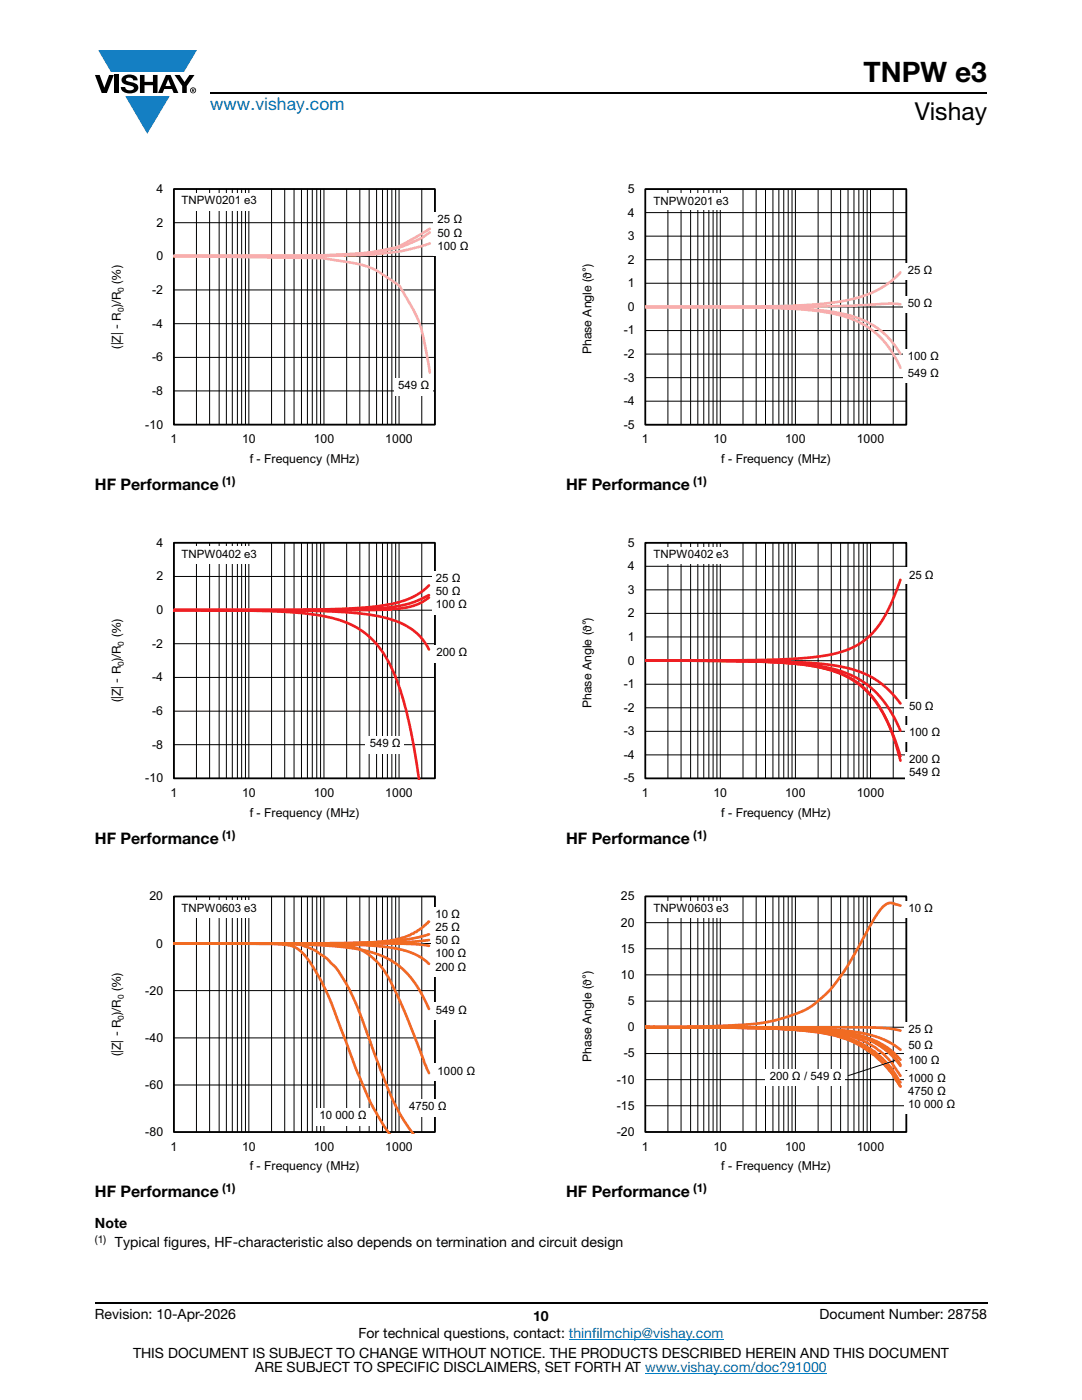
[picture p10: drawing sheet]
<svg xmlns="http://www.w3.org/2000/svg" width="216mm" height="279mm" viewBox="0 0 216 279" stroke-linecap="round" stroke-linejoin="round" font-family="sans-serif">
<g fill="#147fc3">
<path d="M19.6 10h19.7l-2.6 4.3h-1.1h-13.5z"/>
<path d="M25 19.2h8.9l-4.5 7.5z"/>
</g>
<g fill="#000">
<path d="M18.9 15h1l.9 2.5 1-2.5h.9l-1.4 3.6h-1zM22.9 15h.9v3.6h-.9zM24.6 15.3a2.1 2.1 0 0 1 2.8 .3l.1 .4h-.9a.79 .79 0 0 0-.7-.5 .79 .79 0 0 0-.8 .4l.3 .3 1 .2a1.08 1.08 0 0 1 1.2 1 1.08 1.08 0 0 1-1.1 1.2 1.73 1.73 0 0 1-2.4-1.2h.9a.96 .96 0 0 0 .8 .6 .96 .96 0 0 0 .9-.4 1.31 1.31 0 0 0-1.2-.6 1.03 1.03 0 0 1-1.1-.6 1.03 1.03 0 0 1 .2-1.1zM27.9 15h.9v1.3h1.7v-1.3h.9v3.6h-.9v-1.6h-1.7v1.6h-.9zM34.8 15h1.1l.9 1.4 1-1.4h1l-1.5 2.2v1.4h-.9v-1.4z"/>
<path d="M33.6 15.9l.5 1.3h-1.1zM33.1 15l-1.6 3.6h1l.3-.8h1.5l.3 .8h1l-1.6-3.6z"/>
<path d="M38.4 17.8h.2v.2h-.2zM38.3 17.7v.7h.1v-.3l.4 .3-.2-.3 .2-.2-.1-.2z"/>
<path d="M38.1 18a.46 .46 0 0 1 .9 0 .46 .46 0 0 1-.9 0zM37.9 18a.6 .6 0 0 0 1.2 0 .6 .6 0 0 0-1.2 0z"/>
</g>
<path d="M42 18.6h155M18.9 260h178.1" fill="none" stroke="#000" stroke-width=".36"/>
<path d="M113.5 267.3h30.9M128.7 274h36.3" fill="none" stroke="#007ec4" stroke-width=".2"/>
<g fill="none" stroke="#000" stroke-width=".2">
<path d="M34.7 37.7h52.1v47h-52.1zM39.2 37.7v47M41.8 37.7v47M43.7 37.7v47M45.2 37.7v47M46.4 37.7v47M47.4 37.7v47M48.2 37.7v47M49 37.7v47M49.7 37.7v47M54.2 37.7v47M56.8 37.7v47"/>
<path d="M58.7 37.7v47M60.2 37.7v47M61.3 37.7v47M62.3 37.7v47M63.2 37.7v47M64 37.7v47M64.6 37.7v47M69.2 37.7v47M71.8 37.7v47M73.7 37.7v47M75.1 37.7v47M76.3 37.7v47"/>
<path d="M77.3 37.7v47M78.2 37.7v47M79 37.7v47M79.6 37.7v47M84.2 37.7v47M34.7 57.9h52.1M34.7 51.2h52.1M34.7 44.4h52.1M34.7 78h52.1M34.7 71.3h52.1M34.7 64.6h52.1"/>
</g>
<path d="M34.7 37.7h52.1v47h-52.1z" fill="none" stroke="#000" stroke-width=".35"/>
<path d="M34.7 51.1l26.2 .4a37.9 37.9 0 0 1 9.4 1 15.7 15.7 0 0 1 7.7 3.4l1 .6a3.3 3.3 0 0 1 1.5 1.8 26.2 26.2 0 0 1 4.6 12.2l.7 3.8M85.8 45.6l-1.6 1a25.1 25.1 0 0 1-5.2 2.8 75.6 75.6 0 0 1-18.1 1.6l-26.2 .1M85.8 46.4a22.3 22.3 0 0 1-10.7 3.9l-3.3 .4-8 .4h-29.1M85.8 48.6l-5.6 1.5-2.4 .3a172.4 172.4 0 0 1-16.9 .7h-26.2" fill="none" stroke="#f8adae" stroke-width=".53"/>
<g fill="#fff">
<path d="M35.4 38.5h16.7v3.5h-16.7z"/>
<path d="M86.5 42.4h7.7v8.6h-7.7z"/>
<path d="M78.6 75.5h7.7v3.4h-7.7z"/>
</g>
<g fill="none" stroke="#000" stroke-width=".2">
<path d="M34.7 108.3h52.1v47h-52.1zM34.7 115h52.1M39.2 108.3v47.1M41.8 108.3v47.1M43.7 108.3v47.1M45.2 108.3v47.1M46.4 108.3v47.1M47.4 108.3v47.1M48.2 108.3v47.1M49 108.3v47.1M49.7 108.3v47.1M54.2 108.3v47.1"/>
<path d="M56.8 108.3v47.1M58.7 108.3v47.1M60.2 108.3v47.1M61.3 108.3v47.1M62.3 108.3v47.1M63.2 108.3v47.1M64 108.3v47.1M64.6 108.3v47.1M69.2 108.3v47.1M71.8 108.3v47.1M73.7 108.3v47.1M75.1 108.3v47.1"/>
<path d="M76.3 108.3v47.1M77.3 108.3v47.1M78.2 108.3v47.1M79 108.3v47.1M79.6 108.3v47.1M84.2 108.3v47.1M34.7 135.2h52.1M34.7 128.5h52.1M34.7 121.8h52.1M34.7 148.6h52.1M34.7 141.9h52.1"/>
</g>
<path d="M34.7 108.3h52.1v47h-52.1z" fill="none" stroke="#000" stroke-width=".35"/>
<path d="M85.6 116.8l-2 1.7-2.5 1.2-3.3 .9-4 .6-4.8 .3-6.5 .2-27.8 .1M85.6 119.2l-1.4 1-1.7 .7-2.1 .5-2.8 .2-7.6 .2h-35.3M85.6 118.8l-2.8 1.3-1.9 .6-2.9 .5-3.6 .3-10.8 .2-28.9 .1M34.7 121.8l27.8 .1 6.7 .3 4.8 .5 4 .9 3.2 1.4 1.3 .8 1.1 1 1.1 1.3 .9 1.5M34.7 121.8l17.4 .1 9 .5 3.5 .6 3 .7 2.5 1 2.2 1.2 2 1.7 1.8 2.2 1.6 2.5 1.5 3.4 1.3 3.9 1.1 4.3 1 5.3 1 6.5" fill="none" stroke="#ee1f23" stroke-width=".53"/>
<g fill="#fff">
<path d="M35.4 109.1h16.7v3.5h-16.7z"/>
<path d="M86.2 113.9h7.7v8.7h-7.7z"/>
<path d="M72.9 146.9h7.7v3.4h-7.7z"/>
<path d="M86.2 128.7h7.7v3.4h-7.7z"/>
</g>
<g fill="none" stroke="#000" stroke-width=".2">
<path d="M34.7 178.9h52.1v47h-52.1zM39.2 178.9v47M41.8 178.9v47M43.7 178.9v47M45.2 178.9v47M46.4 178.9v47M47.4 178.9v47M48.2 178.9v47M49 178.9v47M49.7 178.9v47M54.2 178.9v47M56.8 178.9v47"/>
<path d="M58.7 178.9v47M60.2 178.9v47M61.3 178.9v47M62.3 178.9v47M63.2 178.9v47M64 178.9v47M64.6 178.9v47M69.2 178.9v47M71.8 178.9v47M73.7 178.9v47M75.1 178.9v47M76.3 178.9v47"/>
<path d="M77.3 178.9v47M78.2 178.9v47M79 178.9v47M79.6 178.9v47M84.2 178.9v47M34.7 197.7h52.1M34.7 188.3h52.1M34.7 216.5h52.1M34.7 207.1h52.1"/>
</g>
<path d="M34.7 178.9h52.1v47h-52.1z" fill="none" stroke="#000" stroke-width=".35"/>
<path d="M34.7 188.3h44.5l4 .2 2.4 .3M34.7 188.3l29 .1 11.1 .4 3.9 .4 2.8 .7 2.1 1 2 1.5M34.7 188.3l18 .1 9.4 .2 6.4 .4 4.8 .8 2.3 .7 1.8 .8 1.7 1.1 1.4 1.1 1.4 1.5 1.3 1.8 1.3 2.2 1.1 2.4M34.7 188.3h31.2l3.2 .4 1.8 .4 1.2 .5 1.6 1 1.6 1.5 1.2 1.4 1.2 1.9 2.9 6.1 5 12.7M34.7 188.3l24.2 .1 1.2 .2 2.4 .9 2.7 1.7 2.1 2.2 2.6 4.4 1.6 3.7 3.7 10 2.8 7.1 2 4 2.4 3.6M34.7 188.3l20.4 .1 3.2 .4 .8 .4 1 .7 1 1.1 1.1 1.6 2.8 5.1 1.1 2.5 5 13.4 2.6 5.9 2.5 4.5 1.5 2.2M85.6 183.9l-2 1.7-1.7 1-2.1 .8-3.5 .5-6.9 .4h-34.7M85.6 186.5l-2.1 .6-2.7 .4-7.3 .6-11.3 .2h-27.5M85.6 187.6l-4.4 .4-7.3 .2-39.2 .1" fill="none" stroke="#f16b22" stroke-width=".53"/>
<g fill="#fff">
<path d="M35.4 179.7h16.7v3.5h-16.7z"/>
<path d="M86.1 181h7.7v13.8h-7.7z"/>
<path d="M86.5 212.2h9v3.5h-9z"/>
<path d="M86.1 200.1h7.7v3.4h-7.7z"/>
<path d="M62.9 221.2h10.9v3.4h-10.9z"/>
<path d="M80.8 219.4h9v3.4h-9z"/>
</g>
<g fill="none" stroke="#000" stroke-width=".2">
<path d="M128.8 37.7h52.1v47.1h-52.1zM133.3 37.7v47.1M135.9 37.7v47.1M137.8 37.7v47.1M139.2 37.7v47.1M140.4 37.7v47.1M141.4 37.7v47.1M142.3 37.7v47.1M143.1 37.7v47.1M143.7 37.7v47.1M148.3 37.7v47.1M150.9 37.7v47.1"/>
<path d="M152.7 37.7v47.1M154.2 37.7v47.1M155.4 37.7v47.1M156.4 37.7v47.1M157.3 37.7v47.1M158 37.7v47.1M158.7 37.7v47.1M163.2 37.7v47.1M165.9 37.7v47.1M167.7 37.7v47.1M169.2 37.7v47.1M170.4 37.7v47.1"/>
<path d="M171.4 37.7v47.1M172.3 37.7v47.1M173 37.7v47.1M173.7 37.7v47.1M178.2 37.7v47.1M128.8 56.5h52.1M128.8 51.8h52.1M128.8 47.1h52.1M128.8 42.4h52.1M128.8 75.4h52.1M128.8 70.7h52.1M128.8 66h52.1"/>
<path d="M128.8 61.3h52.1M128.8 80.1h52.1"/>
</g>
<path d="M128.8 37.7h52.1v47.1h-52.1z" fill="none" stroke="#000" stroke-width=".35"/>
<path d="M179.7 54.4l-2.4 2.1-3.2 1.8-3.4 1.2-4.4 .9-4.7 .4-6.7 .3-26.1 .2M128.8 61.3l26.8 .1 6.6 .4 4.8 .6 4.1 1.1 1.8 .7 1.7 .9 1.3 1 1.4 1.3 1.3 1.6 1.1 1.6M128.8 61.3h17.3l9.3 .2 6.7 .4 4.8 .8 2.2 .7 2 .8 1.8 .9 1.7 1.2 1.3 1.3 1.4 1.6 1.3 2.1 1.1 2.1M179.7 60.7l-2.4-.1-7.7 .4-8 .2-32.8 .1" fill="none" stroke="#f8adae" stroke-width=".53"/>
<g fill="#fff">
<path d="M129.6 38.6h16.7v3.4h-16.7z"/>
<path d="M180.3 73h7.7v3.4h-7.7z"/>
<path d="M180.3 69.7h7.7v3.4h-7.7z"/>
<path d="M180.3 59.1h6.4v3.3h-6.4z"/>
<path d="M180.3 52.5h6.4v3.3h-6.4z"/>
</g>
<g fill="none" stroke="#000" stroke-width=".2">
<path d="M128.8 108.3h52.1v47.1h-52.1zM128.8 117.7h52.1M128.8 113h52.1M133.3 108.3v47M135.9 108.3v47M137.8 108.3v47M139.2 108.3v47M140.4 108.3v47M141.4 108.3v47M142.3 108.3v47M143.1 108.3v47M143.7 108.3v47"/>
<path d="M148.3 108.3v47M150.9 108.3v47M152.7 108.3v47M154.2 108.3v47M155.4 108.3v47M156.4 108.3v47M157.3 108.3v47M158 108.3v47M158.7 108.3v47M163.2 108.3v47M165.9 108.3v47M167.7 108.3v47"/>
<path d="M169.2 108.3v47M170.4 108.3v47M171.4 108.3v47M172.3 108.3v47M173 108.3v47M173.7 108.3v47M178.2 108.3v47M128.8 136.6h52.1M128.8 131.9h52.1M128.8 127.1h52.1M128.8 122.4h52.1M128.8 150.7h52.1"/>
<path d="M128.8 146h52.1M128.8 141.3h52.1"/>
</g>
<path d="M128.8 108.3h52.1v47h-52.1z" fill="none" stroke="#000" stroke-width=".35"/>
<path d="M179.7 115.7l-2.4 5.9-1.1 1.9-1.3 1.9-1.4 1.6-1.7 1.3-1.7 .9-2.1 .9-4.6 .9-6.5 .6-9.6 .2h-18.5M128.8 131.8l26.9 .2 6.3 .3 4.9 .6 3.9 .9 3.3 1.5 1.5 1 1.4 1.1 2.7 3M128.8 131.8l17 .1 9.4 .2 6.6 .6 4.8 .9 2.1 .7 2.1 .9 1.8 1.1 1.7 1.4 1.5 1.6 1.5 2 1.2 2.1 1.2 2.4M128.8 131.8l17.5 .1 9.4 .3 6.5 .7 2.7 .6 2.1 .7 2.3 1 1.9 1.2 1.7 1.5 1.7 1.9 1.3 2.1 1.4 2.5 1.2 3.1 1.2 3.4M128.8 131.8l17.9 .1 9.2 .3 6.6 .8 2.7 .6 2.3 .7 2.2 1.1 2 1.3 1.8 1.6 1.4 1.8 1.3 2.2 1.4 2.9 1 2.9 1.1 3.7" fill="none" stroke="#ee1f23" stroke-width=".53"/>
<g fill="#fff">
<path d="M129.6 109.2h16.7v3.4h-16.7z"/>
<path d="M180.6 150h7.7v6h-7.7z"/>
<path d="M180.6 144.8h7.7v3.3h-7.7z"/>
<path d="M180.6 139.4h6.4v3.4h-6.4z"/>
<path d="M180.6 113.3h6.4v3.3h-6.4z"/>
</g>
<g fill="none" stroke="#000" stroke-width=".2">
<path d="M128.8 178.9h52.1v47h-52.1zM133.3 178.9v47M135.9 178.9v47M137.8 178.9v47M139.2 178.9v47M140.4 178.9v47M141.4 178.9v47M142.3 178.9v47M143.1 178.9v47M143.7 178.9v47M148.3 178.9v47M150.9 178.9v47"/>
<path d="M152.7 178.9v47M154.2 178.9v47M155.4 178.9v47M156.4 178.9v47M157.3 178.9v47M158 178.9v47M158.7 178.9v47M163.2 178.9v47M165.9 178.9v47M167.7 178.9v47M169.2 178.9v47M170.4 178.9v47"/>
<path d="M171.4 178.9v47M172.3 178.9v47M173 178.9v47M173.7 178.9v47M178.2 178.9v47M128.8 199.8h52.1M128.8 194.6h52.1M128.8 189.3h52.1M128.8 184.1h52.1M128.8 215.5h52.1M128.8 210.3h52.1M128.8 205h52.1"/>
<path d="M128.8 220.7h52.1"/>
</g>
<path d="M128.8 178.9h52.1v47h-52.1z" fill="none" stroke="#000" stroke-width=".35"/>
<path d="M179.7 180.7l-2.2-.5-.7 .3-.8 .7-1.6 2.2-5.1 9-2.4 3.5-1.3 1.7-1.4 1.3-2.1 1.7-1.6 1-2.5 1-2.6 .8-2.3 .6-2.4 .3-8.9 .5-13 .2M128.8 205h43.5l4.6 .2 2.8 .5M128.8 205l27.1 .1 6.6 .2 4.9 .3 4 .5 3.2 .7 2.7 1.1 2.4 1.6M128.8 205l26.8 .1 6.5 .3 5 .4 4.3 .8 3.2 1.1 2.7 1.6 2.4 2.2M128.8 205l26.7 .2 8 .5 3.9 .5 3.7 1 3.5 1.9 1.7 1.3 1 .9 2.4 3.4M128.8 205l26.9 .2 6.7 .3 4.9 .5 4.1 .9 3.2 1.3 2.7 1.9 1.3 1.3 1.1 1.3M128.8 205l27.4 .2 6.8 .2 4.8 .5 3.9 .9 3.2 1.3 1.4 .8 1.3 1.1 2.1 2.5M128.8 205l26 .3 6.5 .4 5.3 .7 3.6 1.1 1.7 .8 2.6 1.6 1.6 1.3 1.7 1.9 1.9 2.9M128.8 205l15.7 .1 10.9 .2 7.7 .7 3.4 .6 3.7 1.3 2.1 1.2 2.2 1.5 2 1.9 1.3 1.5 1.9 2.8M128.8 205h14.2l11.6 .3 7.4 .5 4.5 .8 3.7 1.2 2.2 1.2 2 1.4 2.6 2.6 1 1.2 1.7 2.6" fill="none" stroke="#f16b22" stroke-width=".53"/>
<g fill="#fff">
<path d="M129.6 179.8h16.7v3.3h-16.7z"/>
<path d="M180.4 213.7h11v8.5h-11z"/>
<path d="M180.4 210.1h7.7v3.4h-7.7z"/>
<path d="M180.4 207.2h6.4v3.4h-6.4z"/>
<path d="M180.4 204h6.4v3.4h-6.4z"/>
<path d="M180.4 179.8h6.4v3.3h-6.4z"/>
<path d="M152.7 213.3h16v3.4h-16z"/>
</g>
<path d="M178.6 211.6l-9.4 3.1" fill="none" stroke="#000" stroke-width=".2"/>
<text font-size="5.6" x="172.3" y="16.4">TNPW e3</text>
<text font-size="4.9" x="182.5" y="24">Vishay</text>
<text font-size="3.5" fill="#007ec4" x="42" y="21.9">www.vishay.com</text>
<g font-size="3.2">
<text x="18.9" y="97.8">HF Performance</text>
<text x="112.9" y="97.8">HF Performance</text>
<text x="18.9" y="168.3">HF Performance</text>
<text x="112.9" y="168.3">HF Performance</text>
<text x="18.9" y="238.9">HF Performance</text>
<text x="112.9" y="238.9">HF Performance</text>
</g>
<g font-size="2.8">
<text x="18.9" y="245">Note</text>
<text x="22.9" y="248.9">Typical figures, HF-characteristic also depends on termination and circuit design</text>
<text x="18.9" y="263.3">Revision: 10-Apr-2026</text>
<text x="106.4" y="263.6">10</text>
<text x="163.6" y="263.3">Document Number: 28758</text>
<text x="71.5" y="267.1">For technical questions, contact: thinfilmchip@vishay.com</text>
<text x="26.5" y="271">THIS DOCUMENT IS SUBJECT TO CHANGE WITHOUT NOTICE. THE PRODUCTS DESCRIBED HEREIN AND THIS DOCUMENT</text>
<text x="50.9" y="273.8">ARE SUBJECT TO SPECIFIC DISCLAIMERS, SET FORTH AT www.vishay.com/doc?91000</text>
</g>
<g font-size="2.5">
<text x="31.2" y="38.5">4</text>
<text x="125.3" y="38.5">5</text>
<text x="31.2" y="45.2">2</text>
<text x="125.3" y="47.9">3</text>
<text x="125.3" y="43.2">4</text>
<text x="31.2" y="52">0</text>
<text x="125.3" y="52.6">2</text>
<text x="30.4" y="58.7">-2</text>
<text x="125.3" y="57.3">1</text>
<text x="30.4" y="65.4">-4</text>
<text x="125.3" y="62">0</text>
<text x="24.1" y="69.6" transform="rotate(-90 24.1 69.6)">(|Z| - R )/R (%)</text>
<text x="118" y="70.7" transform="rotate(-90 118 70.7)">Phase Angle (ϑ°)</text>
<text x="124.4" y="71.4">-2</text>
<text x="124.4" y="66.7">-1</text>
<text x="30.4" y="72.1">-6</text>
<text x="124.4" y="76.2">-3</text>
<text x="30.4" y="78.8">-8</text>
<text x="124.4" y="80.9">-4</text>
<text x="29" y="85.5">-10</text>
<text x="34" y="88.5">1</text>
<text x="48.3" y="88.5">10</text>
<text x="62.6" y="88.5">100</text>
<text x="76.9" y="88.5">1000</text>
<text x="124.4" y="85.6">-5</text>
<text x="128.1" y="88.5">1</text>
<text x="142.4" y="88.5">10</text>
<text x="156.7" y="88.5">100</text>
<text x="171" y="88.5">1000</text>
<text x="49.8" y="92.4">f - Frequency (MHz)</text>
<text x="143.9" y="92.4">f - Frequency (MHz)</text>
<text x="31.2" y="109.1">4</text>
<text x="125.3" y="113.8">4</text>
<text x="125.3" y="109.1">5</text>
<text x="31.2" y="115.8">2</text>
<text x="125.3" y="118.5">3</text>
<text x="31.2" y="122.6">0</text>
<text x="125.3" y="123.2">2</text>
<text x="30.4" y="129.3">-2</text>
<text x="125.3" y="127.9">1</text>
<text x="30.4" y="136">-4</text>
<text x="124.4" y="137.3">-1</text>
<text x="125.3" y="132.6">0</text>
<text x="24.1" y="140.2" transform="rotate(-90 24.1 140.2)">(|Z| - R )/R (%)</text>
<text x="30.4" y="142.7">-6</text>
<text x="118" y="141.3" transform="rotate(-90 118 141.3)">Phase Angle (ϑ°)</text>
<text x="124.4" y="142">-2</text>
<text x="30.4" y="149.4">-8</text>
<text x="124.4" y="146.7">-3</text>
<text x="124.4" y="151.4">-4</text>
<text x="29" y="156.1">-10</text>
<text x="34" y="159.1">1</text>
<text x="48.3" y="159.1">10</text>
<text x="62.6" y="159.1">100</text>
<text x="76.9" y="159.1">1000</text>
<text x="124.4" y="156.1">-5</text>
<text x="128.1" y="159.1">1</text>
<text x="142.4" y="159.1">10</text>
<text x="156.7" y="159.1">100</text>
<text x="171" y="159.1">1000</text>
<text x="49.8" y="163">f - Frequency (MHz)</text>
<text x="143.9" y="163">f - Frequency (MHz)</text>
<text x="29.8" y="179.7">20</text>
<text x="123.9" y="179.7">25</text>
<text x="123.9" y="184.9">20</text>
<text x="31.2" y="189.1">0</text>
<text x="123.9" y="190.1">15</text>
<text x="123.9" y="195.4">10</text>
<text x="29" y="198.5">-20</text>
<text x="125.3" y="200.6">5</text>
<text x="29" y="207.9">-40</text>
<text x="125.3" y="205.8">0</text>
<text x="24.1" y="210.8" transform="rotate(-90 24.1 210.8)">(|Z| - R )/R (%)</text>
<text x="118" y="211.9" transform="rotate(-90 118 211.9)">Phase Angle (ϑ°)</text>
<text x="124.4" y="211">-5</text>
<text x="29" y="217.3">-60</text>
<text x="123.1" y="221.5">-15</text>
<text x="123.1" y="216.3">-10</text>
<text x="29" y="226.7">-80</text>
<text x="123.1" y="226.7">-20</text>
<text x="34" y="229.7">1</text>
<text x="48.3" y="229.7">10</text>
<text x="49.8" y="233.6">f - Frequency (MHz)</text>
<text x="62.6" y="229.7">100</text>
<text x="76.9" y="229.7">1000</text>
<text x="128.1" y="229.7">1</text>
<text x="142.4" y="229.7">10</text>
<text x="143.9" y="233.5">f - Frequency (MHz)</text>
<text x="156.7" y="229.7">100</text>
<text x="171" y="229.7">1000</text>
</g>
<g font-size="2.5" fill="#fff">
<text x="183" y="54.2">1000</text>
<text x="183" y="69.9">100</text>
<text x="183" y="140.5">100</text>
<text x="183" y="156.1">10</text>
<text x="88.9" y="195.4">1000</text>
<text x="183" y="211">100</text>
</g>
<g font-size="2.4">
<text x="44.3" y="96.8">(1)</text>
<text x="138.3" y="96.8">(1)</text>
<text x="44.3" y="167.4">(1)</text>
<text x="138.3" y="167.4">(1)</text>
<text x="44.3" y="238">(1)</text>
<text x="138.3" y="238">(1)</text>
</g>
<g font-size="2.3">
<text x="36.2" y="40.8">TNPW0201 e3</text>
<text x="130.4" y="40.8">TNPW0201 e3</text>
<text x="87.3" y="44.6">25 Ω</text>
<text x="87.3" y="47.2">50 Ω</text>
<text x="87.3" y="49.8">100 Ω</text>
<text x="181.1" y="54.7">25 Ω</text>
<text x="181.1" y="61.3">50 Ω</text>
<text x="181.1" y="71.9">100 Ω</text>
<text x="79.5" y="77.7">549 Ω</text>
<text x="181.1" y="75.2">549 Ω</text>
<text x="36.2" y="111.4">TNPW0402 e3</text>
<text x="130.4" y="111.4">TNPW0402 e3</text>
<text x="87" y="116.1">25 Ω</text>
<text x="87" y="118.8">50 Ω</text>
<text x="181.4" y="115.5">25 Ω</text>
<text x="87" y="121.4">100 Ω</text>
<text x="87.1" y="130.9">200 Ω</text>
<text x="181.4" y="141.6">50 Ω</text>
<text x="73.8" y="149.1">549 Ω</text>
<text x="181.4" y="147">100 Ω</text>
<text x="181.4" y="152.2">200 Ω</text>
<text x="181.4" y="154.8">549 Ω</text>
<text x="36.2" y="182">TNPW0603 e3</text>
<text x="86.9" y="183.2">10 Ω</text>
<text x="86.9" y="185.8">25 Ω</text>
<text x="130.4" y="182">TNPW0603 e3</text>
<text x="181.3" y="182">10 Ω</text>
<text x="86.9" y="188.4">50 Ω</text>
<text x="86.9" y="191.1">100 Ω</text>
<text x="86.9" y="193.7">200 Ω</text>
<text x="87" y="202.3">549 Ω</text>
<text x="181.3" y="209.4">50 Ω</text>
<text x="181.3" y="206.2">25 Ω</text>
<text x="87.3" y="214.5">1000 Ω</text>
<text x="153.6" y="215.5">200 Ω / 549 Ω</text>
<text x="181.2" y="215.9">1000 Ω</text>
<text x="181.3" y="212.3">100 Ω</text>
<text x="81.6" y="221.6">4750 Ω</text>
<text x="181.2" y="218.5">4750 Ω</text>
<text x="181.2" y="221.1">10 000 Ω</text>
<text x="63.7" y="223.4">10 000 Ω</text>
</g>
<text font-size="2.1" x="18.9" y="248.1">(1)</text>
<g font-size="1.7">
<text x="24.7" y="58.2" transform="rotate(-90 24.7 58.2)">0</text>
<text x="24.7" y="62.3" transform="rotate(-90 24.7 62.3)">0</text>
<text x="24.7" y="128.8" transform="rotate(-90 24.7 128.8)">0</text>
<text x="24.7" y="132.9" transform="rotate(-90 24.7 132.9)">0</text>
<text x="24.7" y="203.5" transform="rotate(-90 24.7 203.5)">0</text>
<text x="24.7" y="199.4" transform="rotate(-90 24.7 199.4)">0</text>
</g>
</svg>
